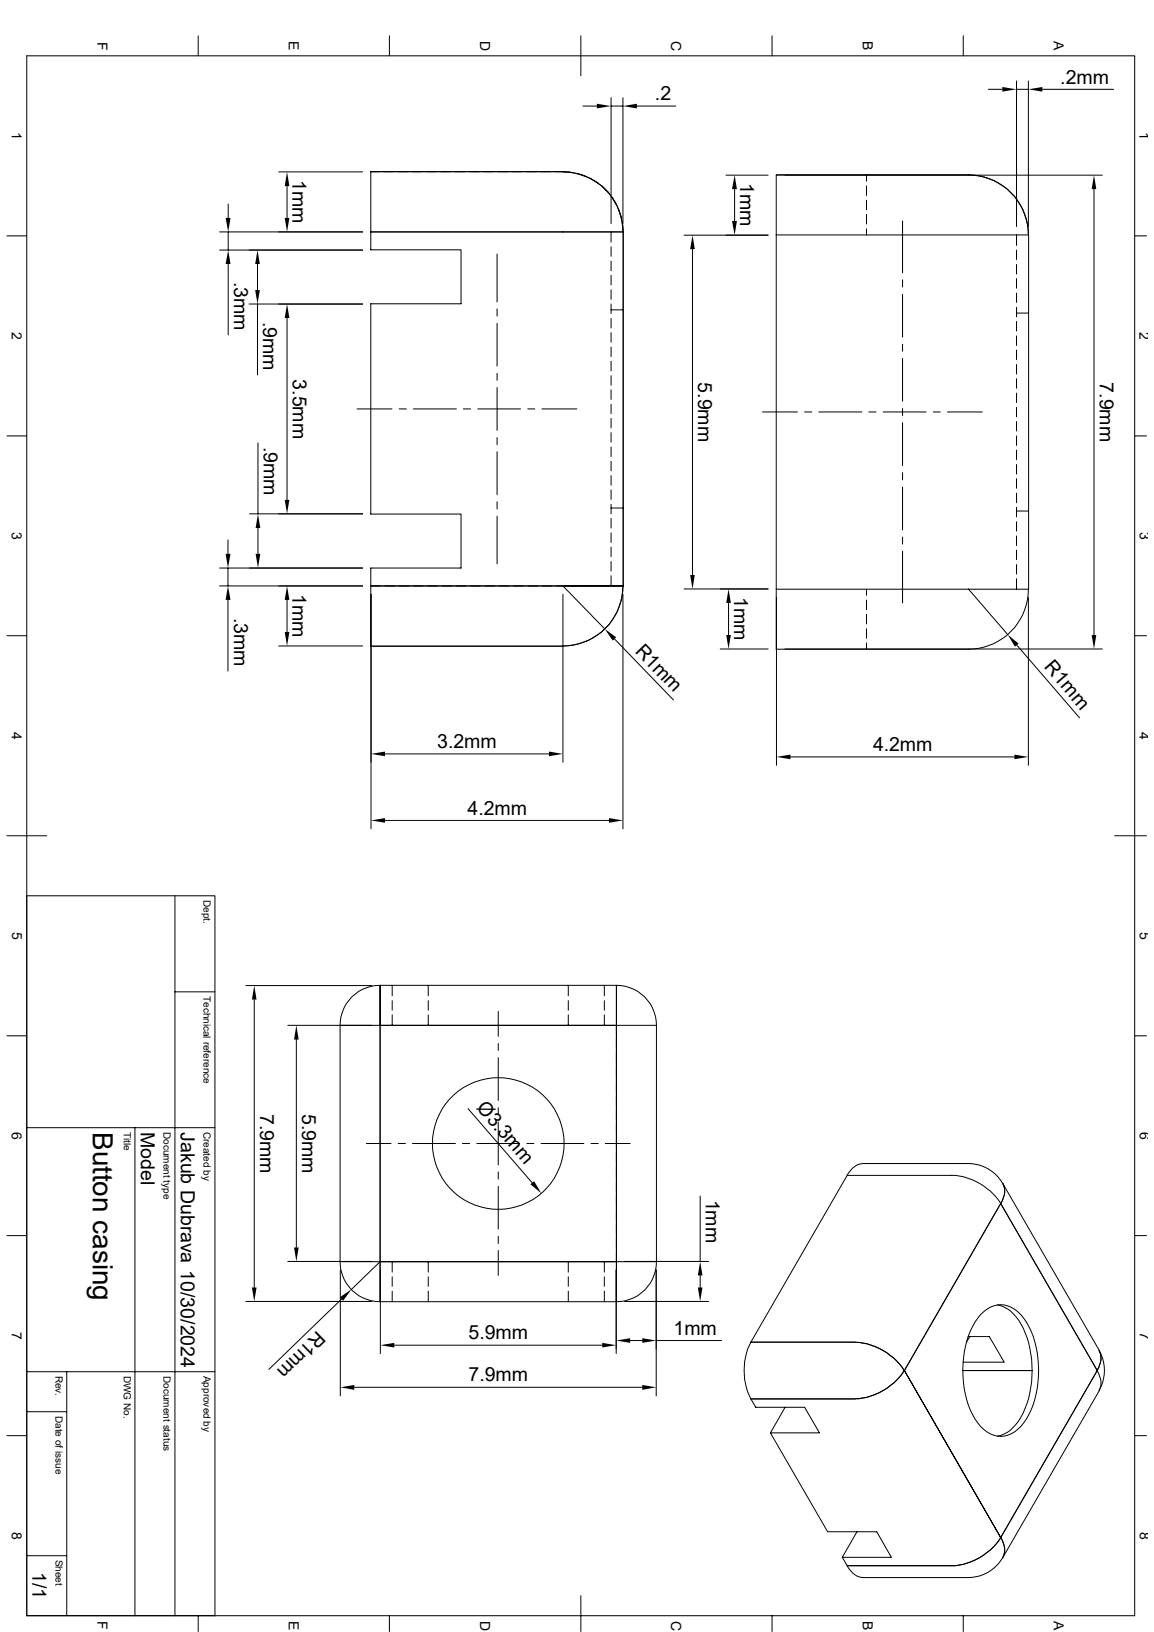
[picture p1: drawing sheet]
<svg xmlns="http://www.w3.org/2000/svg" width="210mm" height="297mm" viewBox="0 0 210 297" stroke-linecap="round" stroke-linejoin="round" font-family="sans-serif">
<g fill="none" stroke="#000" stroke-width=".18">
<path d="M4.9 10.2h201.6v283.8h-201.6zM36.1 6.5v3.7M70.9 6.5v3.7M105.7 6.5v7.3M106.1 19.3h2.5M111.2 17.8v22.9M111.2 19.3h2.2M113.4 17.8v22.9M115.9 19.3h7.1M140.5 6.5v3.7M175.3 6.5v3.7M179.9 16.3h2.5"/>
<path d="M185 14.7v26.5M185 16.3h2.2M187.2 14.7v26.5M189.7 16.3h12.9M41.5 37.1v2.6M50.7 31.3h15.3M52.2 33.9v5.8M67.5 31.2h34.9M102.4 31.3a11 11 0 0 1 11 10.9M102.4 31.2h-34.9v11h34.9M102.4 31.2l1.7 .2M104.9 31.5l1.7 .6"/>
<path d="M107.4 32.4l1.5 1M109.6 33.9l1.2 1.2M111.3 35.8l.9 1.5M112.6 38.1l.5 1.6M132.1 31.9h7.7M133.7 34.4v5.8M141.3 31.8h34.9M142.8 31.9h57.8M157.7 31.8v1.2M157.7 33.8v1.8M157.7 36.4v1.8M157.7 39v1.8"/>
<path d="M176.2 31.8h-34.9v11M176.2 31.8a11 11 0 0 1 11 11M199.1 34.4v81.2M1.3 42.9h3.6M40 42.2h26M40 45.5h26M41.5 42.2v3.3M41.5 48v13M45.3 55.3h20.7M46.9 48v4.8M46.9 55.3v12.9M52.2 57.9v33.1"/>
<path d="M90.5 46.2v8.7M90.5 56.2v1.3M90.5 58.8v7.8M102.4 42.2h-34.9v3.3h16.4v9.8h-16.4v38.3h16.4v9.8h-16.4v3.2h34.9M102.4 42.2h11M111.2 44.9v1.8M111.2 47.5v1.8M111.2 50.1v1.8M111.2 52.7v1.8M111.2 55.3v1.8M111.2 58v1.7M111.2 56.4h2.2"/>
<path d="M111.3 42.2l-.1 1.9M113.2 40.6l.2 1.6M113.4 42.2h.1M113.4 42.2v64.4M124.5 42.8h15.3M126 45.3v59.3M141.3 42.8h45.9v64.4h-45.9zM157.7 41.7v1.1M164.3 50.9v1.3M164.3 53.6v7.7M164.3 40.2v9.5M185 42.8v1.9"/>
<path d="M185 45.5v1.7M185 48.1v1.8M185 50.7v1.8M185 53.3v1.7M185 55.9v1.8M185 58.5v1.7M185 57h2.2M206.5 42.9h2.2M1.3 79.3h3.6M65 74.4h6.3M72.6 74.4h1.4M75.2 74.4h7.9"/>
<path d="M84.3 74.4h1.3M87 74.4h7.7M90.5 67.9v1.3M90.5 70.5v7.8M90.5 79.6v1.3M96.1 74.4h1.2M98.6 74.4h6.4M111.2 60.5v1.8M111.2 63.2v1.7M111.2 65.7v1.8M111.2 68.4v1.7M111.2 71v1.7"/>
<path d="M111.2 73.6v1.7M111.2 76.2v1.7M111.2 78.7v1.8M138.8 75h6.3M146.4 75h1.3M149 75h7.8M158.1 75h1.3M160.7 75h7.8M164.3 62.7v1.2M164.3 65.2v7.8M164.3 74.3v1.3M164.3 76.9v7.9"/>
<path d="M169.8 75h1.3M172.4 75h6.4M185 61.1v1.8M185 63.7v1.7M185 66.3v1.8M185 68.9v1.8M185 71.5v1.8M185 74.1v1.8M185 76.7v1.7M185 79.3v1.8M206.5 79.3h2.2M41.5 98.3v2.5"/>
<path d="M45.4 93.5h20.6M46.9 80.6v12.9M46.9 96.1v4.7M90.5 82.2v7.8M90.5 91.3v1.3M90.5 93.9v8.7M111.2 81.4v1.7M111.2 83.9v1.8M111.2 86.6v1.7M111.2 89.2v1.7M111.2 91.8v1.7M111.2 94.4v1.7"/>
<path d="M111.2 97v1.7M111.2 99.6v1.7M111.2 92.5h2.2M164.3 86v1.3M164.3 88.6v7.8M164.3 97.7v1.3M185 81.9v1.8M185 84.5v1.8M185 87.1v1.8M185 89.7v1.8M185 92.3v1.8M185 95v1.6"/>
<path d="M185 97.5v1.8M185 93h2.2M1.3 115.7h3.6M40 103.4h26M40 106.6h26M41.5 103.4v3.2M41.5 109.2v12.9M50.7 117.6h15.3M52.2 109.2v5.8M67.5 106.6h1.7M67.5 108.2v42.6M70.1 106.6h1.7"/>
<path d="M72.6 106.6h1.8M75.3 106.6h1.7M77.9 106.6h1.7M80.5 106.6h1.7M83.1 106.6h1.7M85.7 106.6h1.7M88.3 106.6h1.7M90.9 106.6h1.7M93.5 106.6h1.7M96.1 106.6h1.7M98.7 106.6h1.7M101.3 106.6h1.7"/>
<path d="M102.4 108.2v30.5M102.4 106.6l7.7 7.9M102.4 106.6h11zM102.4 106.6h-34.9v11h34.9M103.9 106.6h1.7M106.5 106.6h1.7M109.1 106.6h1.7M111.2 102.2v1.7M111.2 104.8v1.8M111.8 116.3l10.8 11.1M113.4 108.2v42.6M113.4 106.6a11 11 0 0 1-11 11"/>
<path d="M113.5 106.6h-1.8M124.5 107.2h15.3M131.1 118.1h8.7M132.6 109.7v5.9M141.3 107.2v11h34.9a11 11 0 0 0 11-11M141.3 108.7v30.6M142.8 118.1h57.8M157.7 107.2v1.1M157.7 109.2v1.8M157.7 111.8v1.7M157.7 114.4v1.8M157.7 117v1.2"/>
<path d="M164.3 100.3v9.4M176.2 107.2l7.2 8.3M185 100.1v1.8M185 102.7v1.8M185 105.3v1.9M185 117.4l11.5 13.2M187.2 108.7v30.6M206.5 115.7h2.2M70.1 137.2h29.8M143.8 137.8h40.8M1.3 152.1h7.2M70.1 149.3h40.7"/>
<path d="M202.9 152.1h5.8M4.9 163h34.2v131M31.8 163v131M44.7 179.4h23M69.2 179.3v7.3M69.2 179.3a7.2 7.2 0 0 0-7.3 7.3M69.2 179.3h43M71.4 179.3v1.9M77.9 179.3v1.9M103.4 179.3v1.9M110 179.3v1.9M112.2 179.3a7.2 7.2 0 0 1 7.3 7.3"/>
<path d="M112.2 179.3v7.3M1.3 188.5h3.6M31.8 180.5h7.3M46.3 181.9v52.4M52.4 186.6h15.3M53.9 189.2v37.8M61.9 186.6h7.3v43h-7.3zM69.2 186.6h.1M69.2 186.6h50.3M71.4 182.1v1.8M71.4 184.7v1.9M77.9 182.1v1.8"/>
<path d="M77.9 184.7v1.9M90.7 184.1v4.5M90.7 189.9v1.3M90.7 192.5v7.8M103.4 182.1v1.8M103.4 184.7v1.9M110 182.1v1.8M110 184.7v1.9M112.2 186.6v43h-43M112.2 186.6h-43v43M112.2 186.6v50.3h-43v-7.3M112.2 186.6v1.6"/>
<path d="M112.2 189v1.8M112.2 191.6v1.8M112.2 194.2v1.8M112.2 196.9v1.7M112.2 199.4v1.8M112.2 186.6h.1M119.5 186.6v43h-7.3M206.5 188.5h2.2M4.9 205.2h34.2M24.6 205.2v88.8M66.7 208.1h4.5M72.5 208.1h1.3"/>
<path d="M75.1 208.1h7.8M84.2 208.1h1.3M85.2 201.8l11.7 13.5M86.8 208.1h7.8M90.7 201.6v1.3M90.7 204.2v7.8M90.7 213.3v1.3M90.7 215.9v7.8M95.9 208.1h1.3M98.5 208.1h7.8M107.6 208.1h1.3M110.2 208.1h4.5"/>
<path d="M112.2 202.1v1.7M112.2 204.6v1.8M112.2 207.3v1.7M112.2 209.8v1.8M112.2 212.4v1.8M112.2 215.1v1.7M112.2 217.6v1.8M127.4 217.7v11.9M154.2 213.9a3.6 3.6 0 0 1 2.9-2.1h19.1a7.3 7.3 0 0 1 6.3 3.6M182.1 219a11.1 11.1 0 0 0-8.9-5.1h-19l-17.5 30.4h19h-19a11.5 11.5 0 0 0 0 10.3M182.1 219h.1M182.1 219l17.6 30.4"/>
<path d="M182.1 219l-17.5 30.4M182.5 215.4l17.6 30.4M182.5 215.4a3.5 3.5 0 0 1-.4 3.6M1.3 224.9h3.6M44.7 236.9h23M52.4 229.6h15.3M61.9 229.6a7.2 7.2 0 0 0 7.3 7.3M61.9 231.1v22.9M62.1 236.4l-13.2 12.8M69.2 229.6v7.3M69.2 229.6h43M69.2 236.9h.1"/>
<path d="M69.2 231.1v15.2M69.2 229.6l-5.2 5.1M71.4 229.6v1.9M71.4 232.4v1.7M71.4 235v1.9M77.9 229.6v1.9M77.9 232.4v1.7M77.9 235v1.9M90.7 225v1.3M90.7 227.6v4.5M103.4 229.6v1.9M103.4 232.4v1.7"/>
<path d="M103.4 235v1.9M110 229.6v1.9M110 232.4v1.7M110 235v1.9M112.1 231.1v15.2M112.2 229.6v7.2a7.2 7.2 0 0 0 7.3-7.2M112.2 220.3v1.7M112.2 222.8v1.8M112.2 225.5v1.7M112.2 228v1.6M113.7 229.6h15.2M113.7 236.9h15.2"/>
<path d="M119.4 231.1v22.9M127.4 232.1v2.2M178.5 239.2a4.6 4.6 0 0 1 7.3 0 16 16 0 0 1 3.2 11.3 13.9 13.9 0 0 1-3.8 9.6 4.5 4.5 0 0 1-6.7-.5 16 16 0 0 1-3.2-11.3 14.6 14.6 0 0 1 3.2-9.1zM181.5 237.5a6.1 6.1 0 0 1 4.3 3.5 18.5 18.5 0 0 1-.4 17.6l-.5 .6a5.3 5.3 0 0 1-3.4 2.2M206.5 224.9h2.2M4.9 256.9h7.2M4.9 249.6h34.2M12.1 249.6v44.4M64.5 252.5h52.4M71.8 244.8h37.8M114.7 244h2.2M119.4 244h11.9"/>
<path d="M136.7 254.6h19M136.7 254.6l.8 1.5h8.9l2.7 4.7h-8.9l2.7-4.7M155.7 254.6a11.3 11.3 0 0 0 8.8-5.2 11.1 11.1 0 0 1-8.8 5.2zM155.7 244.3a11.1 11.1 0 0 1 8.8 5.1 11.3 11.3 0 0 0-8.8-5.1zM164.6 249.4l17.5 30.4 17.6-30.4M164.6 249.4l17.5-30.4 17.6 30.4M164.6 249.4l17.5 30.4M175.2 249.4h12.7M176.2 243.2h3.8l2.8 4.7h-7.5M176.5 243.2l-.6 1.1M199.7 249.4l-17.6 30.4M199.7 249.4h.1"/>
<path d="M200 253a7.2 7.2 0 0 0 0-7.2 3.5 3.5 0 0 1-.4 3.6 3.5 3.5 0 0 1 .4 3.7M200.1 253.1l-17.6 30.4M1.3 261.3h3.6M140.2 260.8l10.4 18h9l2.6 4.6h-8.9l2.7-4.6M182.1 279.8a3.5 3.5 0 0 1 .4 3.7M182.1 279.8a11.1 11.1 0 0 1-8.9 5.1h-19l-.9-1.5M182.1 279.8h.1M206.5 261.3h2.2M4.9 283.1h7.2M36.1 294v2.9M70.9 294v2.9M105.7 290.4v6.5"/>
<path d="M140.5 294v2.9M175.3 294v2.9M182.5 283.5a7.3 7.3 0 0 1-6.3 3.6h-19.1a3.6 3.6 0 0 1-2.9-2.1"/>
<circle cx="90.7" cy="208.1" r="12"/>
</g>
<g fill="#000">
<path d="M108.6 18.9l2.6 .4-2.6 .4zM113.4 19.3l2.5-.4v.8zM182.4 15.8l2.6 .5-2.6 .4zM187.2 16.3l2.5-.5v.9zM41.1 39.7h.9l-.5 2.5zM52.2 31.3l.5 2.6h-.9zM51.8 39.7h.9l-.5 2.5zM133.7 31.9l.4 2.5h-.9zM199.1 31.9l.4 2.5h-.8zM41.5 45.5l.5 2.5h-.9zM46.9 45.5l.4 2.5h-.9zM46.4 52.8h.9l-.4 2.5z"/>
<path d="M52.2 55.3l.5 2.6h-.9zM126 42.8l.4 2.5h-.8zM133.2 40.2h.9l-.4 2.6zM46.9 93.5l.5 2.6h-.9zM51.8 91h.9l-.5 2.5zM41.1 100.8h.9l-.5 2.6zM41.5 106.6l.5 2.6h-.9zM46.5 100.8h.9l-.5 2.6zM51.8 115h.9l-.5 2.6zM52.2 106.6l.5 2.6h-.9zM110.1 114.5l2 1.5-.6 .6zM125.6 104.6h.8l-.4 2.6z"/>
<path d="M132.6 107.2l.4 2.5h-.8zM132.2 115.6h.8l-.4 2.5zM183.4 115.5l2 1.6-.7 .6zM198.7 115.6h.8l-.4 2.5zM67.5 137.2l2.6-.4v.8zM99.9 136.8l2.5 .4-2.5 .4zM141.3 137.8l2.5-.5v.9zM184.6 137.3l2.6 .5-2.6 .4zM67.5 149.3l2.6-.4v.8zM110.8 148.9l2.6 .4-2.6 .4zM46.3 179.4l.4 2.5h-.9zM53.9 186.6l.5 2.6h-.9z"/>
<path d="M96.5 215.5l.7-.5 1.3 2.2zM45.8 234.3h.9l-.4 2.6zM53.5 227h.9l-.5 2.6zM61.8 236.1l2.2-1.4-1.6 2zM127 234.3h.8l-.4 2.6zM127.4 229.6l.4 2.5h-.8zM61.9 252.5l2.6-.4v.8zM69.2 244.8l2.6-.4v.8zM109.6 244.4l2.5 .4-2.5 .4zM112.1 244l2.6-.5v.9zM116.9 252.1l2.5 .4-2.5 .4zM116.9 243.5l2.5 .5-2.5 .4z"/>
</g>
<text font-size="5.1" x="16.9" y="206" transform="rotate(90 16.9 206)">Button casing</text>
<g font-size="3.6">
<text x="193" y="15.2">.2mm</text>
<text x="119.2" y="18.3">.2</text>
<text x="53.3" y="32.7" transform="rotate(90 53.3 32.7)">1mm</text>
<text x="134.7" y="33.3" transform="rotate(90 134.7 33.3)">1mm</text>
<text x="42.6" y="51.3" transform="rotate(90 42.6 51.3)">.3mm</text>
<text x="47.9" y="58.5" transform="rotate(90 47.9 58.5)">.9mm</text>
<text x="53.3" y="69" transform="rotate(90 53.3 69)">3.5mm</text>
<text x="127.1" y="69.6" transform="rotate(90 127.1 69.6)">5.9mm</text>
<text x="200.2" y="69.6" transform="rotate(90 200.2 69.6)">7.9mm</text>
<text x="48" y="81.3" transform="rotate(90 48 81.3)">.9mm</text>
<text x="42.6" y="112.4" transform="rotate(90 42.6 112.4)">.3mm</text>
<text x="53.3" y="108.1" transform="rotate(90 53.3 108.1)">1mm</text>
<text x="133.6" y="108.6" transform="rotate(90 133.6 108.6)">1mm</text>
<text x="115.4" y="118.6" transform="rotate(46 115.4 118.6)">R1mm</text>
<text x="189.9" y="121.5" transform="rotate(49 189.9 121.5)">R1mm</text>
<text x="79.6" y="136.1">3.2mm</text>
<text x="158.9" y="136.7">4.2mm</text>
<text x="85.1" y="148.3">4.2mm</text>
<text x="47.3" y="202.7" transform="rotate(90 47.3 202.7)">7.9mm</text>
<text x="55" y="202.7" transform="rotate(90 55 202.7)">5.9mm</text>
<text x="86.6" y="201.7" transform="rotate(49 86.6 201.7)">Ø3.3mm</text>
<text x="25.6" y="206" transform="rotate(90 25.6 206)">Model</text>
<text x="32.9" y="206" transform="rotate(90 32.9 206)">Jakub Dubrava 10/30/2024</text>
<text x="128.4" y="218.3" transform="rotate(90 128.4 218.3)">1mm</text>
<text x="57.7" y="242.1" transform="rotate(136 57.7 242.1)">R1mm</text>
<text x="85.3" y="243.8">5.9mm</text>
<text x="122.6" y="243">1mm</text>
<text x="85.3" y="251.4">7.9mm</text>
<text x="5.9" y="286.1" transform="rotate(90 5.9 286.1)">1/1</text>
</g>
<g font-size="2.5">
<text x="17.7" y="7.6" transform="rotate(90 17.7 7.6)">F</text>
<text x="52.6" y="7.5" transform="rotate(90 52.6 7.5)">E</text>
<text x="87.4" y="7.5" transform="rotate(90 87.4 7.5)">D</text>
<text x="122.2" y="7.5" transform="rotate(90 122.2 7.5)">C</text>
<text x="157" y="7.5" transform="rotate(90 157 7.5)">B</text>
<text x="191.8" y="7.5" transform="rotate(90 191.8 7.5)">A</text>
<text x="2.2" y="24" transform="rotate(90 2.2 24)">1</text>
<text x="207.4" y="24" transform="rotate(90 207.4 24)">1</text>
<text x="2.2" y="60.4" transform="rotate(90 2.2 60.4)">2</text>
<text x="207.4" y="60.4" transform="rotate(90 207.4 60.4)">2</text>
<text x="2.2" y="96.8" transform="rotate(90 2.2 96.8)">3</text>
<text x="207.4" y="96.8" transform="rotate(90 207.4 96.8)">3</text>
<text x="2.2" y="133.2" transform="rotate(90 2.2 133.2)">4</text>
<text x="207.4" y="133.2" transform="rotate(90 207.4 133.2)">4</text>
<text x="2.2" y="169.6" transform="rotate(90 2.2 169.6)">5</text>
<text x="207.4" y="169.6" transform="rotate(90 207.4 169.6)">5</text>
<text x="2.2" y="206" transform="rotate(90 2.2 206)">6</text>
<text x="207.4" y="206" transform="rotate(90 207.4 206)">6</text>
<text x="2.2" y="242.4" transform="rotate(90 2.2 242.4)">7</text>
<text x="207.4" y="242.4" transform="rotate(90 207.4 242.4)">7</text>
<text x="2.2" y="278.8" transform="rotate(90 2.2 278.8)">8</text>
<text x="207.4" y="278.8" transform="rotate(90 207.4 278.8)">8</text>
<text x="17.7" y="295.1" transform="rotate(90 17.7 295.1)">F</text>
<text x="52.6" y="295" transform="rotate(90 52.6 295)">E</text>
<text x="87.4" y="294.9" transform="rotate(90 87.4 294.9)">D</text>
<text x="122.2" y="294.9" transform="rotate(90 122.2 294.9)">C</text>
<text x="157" y="295" transform="rotate(90 157 295)">B</text>
<text x="191.8" y="295" transform="rotate(90 191.8 295)">A</text>
</g>
<g font-size="1.8">
<text x="37" y="163.7" transform="rotate(90 37 163.7)">Dept.</text>
<text x="37" y="181.2" transform="rotate(90 37 181.2)">Technical reference</text>
<text x="22.5" y="206" transform="rotate(90 22.5 206)">Title</text>
<text x="29.8" y="206" transform="rotate(90 29.8 206)">Document type</text>
<text x="37" y="206" transform="rotate(90 37 206)">Created by</text>
<text x="10.1" y="250.4" transform="rotate(90 10.1 250.4)">Rev.</text>
<text x="22.5" y="250.4" transform="rotate(90 22.5 250.4)">DWG No.</text>
<text x="29.8" y="250.4" transform="rotate(90 29.8 250.4)">Document status</text>
<text x="37" y="250.4" transform="rotate(90 37 250.4)">Approved by</text>
<text x="10.1" y="257.6" transform="rotate(90 10.1 257.6)">Date of issue</text>
<text x="10.1" y="283.9" transform="rotate(90 10.1 283.9)">Sheet</text>
</g>
</svg>
